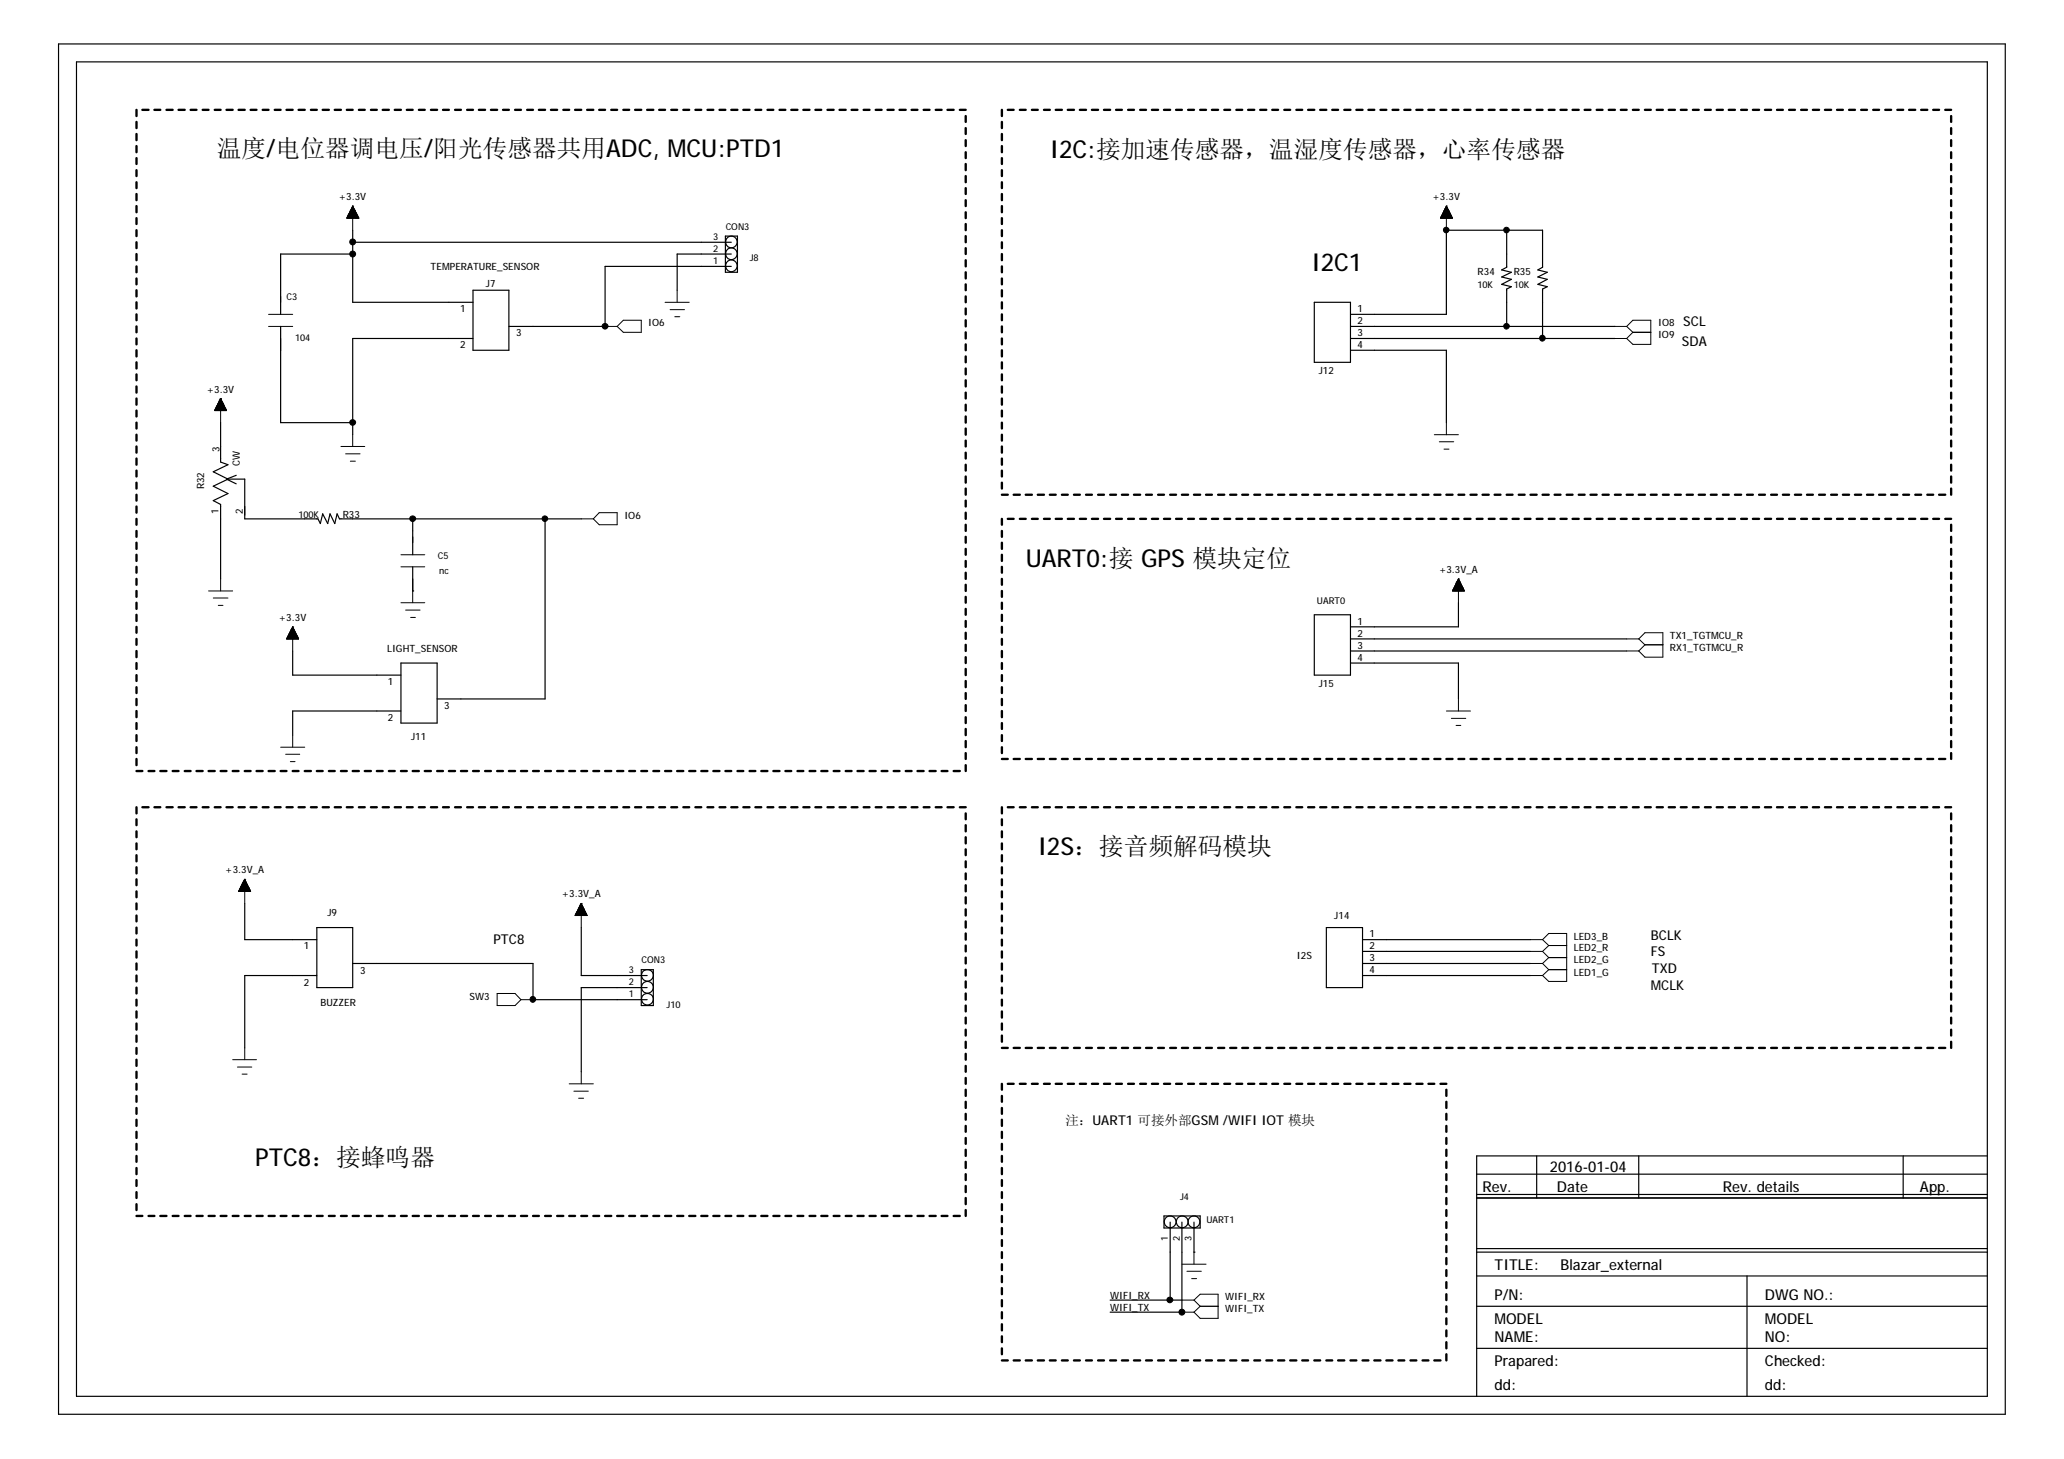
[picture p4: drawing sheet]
<svg xmlns="http://www.w3.org/2000/svg" width="297mm" height="210mm" viewBox="0 0 297 210" stroke-linecap="round" stroke-linejoin="round" font-family="sans-serif">
<g fill="none" stroke="#000" stroke-width=".17">
<path d="M8.4 6.3h280.2v197.2h-280.2zM11 8.9h275v192h-275zM50.8 33.1v10.4h17.3M50.8 36.5h-10.4v8.7M50.8 34.9h54.4M104.4 34h1.7v5.2h-1.7zM105.2 38.3h-18.1v8.7M105.2 36.5h-7.7v5.3M208.2 33.1h.1M208.2 33.1v12.1h-13.8M208.2 33.1h13.8v5.4l-.7 .3 1.4 .4-1.4 .6 1.4 .4-1.4 .7 1.4 .3-.7 .4v7.1M216.8 33.1v5.4l-.7 .3 1.4 .4-1.4 .6 1.4 .4-1.4 .7 1.4 .3-.7 .4v5.4"/>
<path d="M40.4 47v13.8h10.4M68.1 41.8h5.1v8.6h-5.1zM68.1 48.7h-17.3v13.8M73.2 47h13.9M87.1 47h.1M189.1 43.5h5.3v8.6h-5.3zM194.4 50.4h13.8v10.4M194.4 48.7h38M194.4 47h38M31.7 60.8v5.7l1.1 .4-2.1 1 2.1 1-2.1 1 2.1 1.1-2.1 1 1 .6v10.7M32.6 68.9h2.6v5.7h10.6l.3 .7 .3-1.4 .8 1.4 .3-1.4 .7 1.4 .3-1.4 .4 .7h34.8M32.6 68.9l1.4 .7"/>
<path d="M34 68.4l-1.4 .5M59.4 74.6v5.2M78.4 74.6v26h-15.5M42.1 93.7v3.4h15.6M57.7 95.4h5.2v8.6h-5.2zM59.4 85h.1M59.4 81.5v3.5M189.1 88.4h5.3v8.7h-5.3zM194.4 95.4h15.5v5.2M194.4 91.9h39.7M194.4 93.7h39.7M209.9 86.7v3.5h-15.5"/>
<path d="M57.7 102.3h-15.6v3.5M35.2 130v5.2h10.4M45.6 133.4h5.2v8.7h-5.2zM50.8 138.6h25.9v5.2M83.7 133.4v6.9h9.4M92.3 139.5h1.7v5.2h-1.7zM190.9 133.4h5.2v8.7h-5.2zM196.1 135.2h24.2M196.1 138.6h24.2M196.1 136.9h24.2M45.6 140.3h-10.4v10.5M76.7 143.8h.1"/>
<path d="M76.7 143.8h16.4M93.1 142.1h-9.4v12.1M196.1 140.3h24.2M167.5 174.9h5.2v1.8h-5.2zM168.4 175.8v11.2M170.1 175.8v13M171.8 175.8v4.3M212.5 179.6h73.5M212.5 171.8h73.5M212.5 172.4h73.5M212.5 168.9h73.5M221.1 166.3v6.1"/>
<path d="M235.8 166.3v6.1M273.9 166.3v6.1M286 166.3h-73.5v34.6M159.8 187h10.3M159.8 188.8h10.3M170.1 188.8h.1M171.8 180.1h.1M212.5 180.1h73.5M212.5 183.6h73.5M212.5 187.9h73.5M212.5 194h73.5M251.4 183.6v17.3"/>
<circle cx="105.2" cy="36.5" r=".84"/>
<circle cx="105.2" cy="38.2" r=".84"/>
<circle cx="105.2" cy="34.8" r=".84"/>
<circle cx="93.2" cy="142" r=".85"/>
<circle cx="93.2" cy="143.8" r=".84"/>
<circle cx="93.2" cy="140.3" r=".84"/>
<circle cx="168.4" cy="175.8" r=".85"/>
<circle cx="170.1" cy="175.8" r=".85"/>
<circle cx="171.8" cy="175.8" r=".85"/>
</g>
<g fill="none" stroke="#000" stroke-width=".34">
<path d="M19.6 15.8v.9M19.6 17.5v.9M19.6 19.3v.9M20.5 15.8h.9M22.2 15.8h.9M24 15.8h.8M25.7 15.8h.9M27.4 15.8h.9M29.2 15.8h.8M30.9 15.8h.8M32.6 15.8h.9M34.3 15.8h.9"/>
<path d="M36.1 15.8h.8M37.8 15.8h.9M39.5 15.8h.9M41.2 15.8h.9M43 15.8h.9M44.7 15.8h.9M46.4 15.8h.9M48.2 15.8h.9M49.9 15.8h.9M51.6 15.8h.9M53.4 15.8h.8M55.1 15.8h.9"/>
<path d="M56.8 15.8h.9M58.5 15.8h.9M60.3 15.8h.8M62 15.8h.9M63.8 15.8h.8M65.5 15.8h.8M67.2 15.8h.9M68.9 15.8h.9M70.7 15.8h.8M72.4 15.8h.8M74.1 15.8h.9M75.9 15.8h.8"/>
<path d="M77.6 15.8h.8M79.3 15.8h.9M81.1 15.8h.8M82.8 15.8h.9M84.5 15.8h.9M86.2 15.8h.9M88 15.8h.8M89.7 15.8h.9M91.4 15.8h.9M93.1 15.8h.9M94.9 15.8h.8M96.6 15.8h.9"/>
<path d="M98.3 15.8h.9M100.1 15.8h.8M101.8 15.8h.9M103.5 15.8h.9M105.2 15.8h.9M107 15.8h.9M108.7 15.8h.9M110.4 15.8h.9M112.2 15.8h.8M113.9 15.8h.9M115.6 15.8h.9M117.3 15.8h.9"/>
<path d="M119.1 15.8h.9M120.8 15.8h.9M122.6 15.8h.8M124.3 15.8h.8M126 15.8h.9M127.7 15.8h.9M129.5 15.8h.8M131.2 15.8h.8M132.9 15.8h.9M134.7 15.8h.8M136.4 15.8h.8M138.1 15.8h.9"/>
<path d="M139 16.7v.8M139 18.4v.9M144.2 15.8v.9M144.2 17.5v.9M144.2 19.3v.9M145 15.8h.9M146.8 15.8h.8M148.5 15.8h.9M150.2 15.8h.9M151.9 15.8h.9M153.7 15.8h.9M155.4 15.8h.9"/>
<path d="M157.1 15.8h.9M158.9 15.8h.9M160.6 15.8h.9M162.3 15.8h.9M164.1 15.8h.8M165.8 15.8h.9M167.5 15.8h.9M169.2 15.8h.9M171 15.8h.8M172.7 15.8h.9M174.4 15.8h.9M176.2 15.8h.8"/>
<path d="M177.9 15.8h.9M179.6 15.8h.9M181.4 15.8h.8M183.1 15.8h.8M184.8 15.8h.9M186.6 15.8h.8M188.3 15.8h.8M190 15.8h.9M191.7 15.8h.9M193.5 15.8h.9M195.2 15.8h.9M196.9 15.8h.9"/>
<path d="M198.7 15.8h.8M200.4 15.8h.9M202.1 15.8h.9M203.8 15.8h.9M205.6 15.8h.8M207.3 15.8h.9M209 15.8h.9M210.7 15.8h.9M212.5 15.8h.9M214.2 15.8h.9M215.9 15.8h.9M217.7 15.8h.9"/>
<path d="M219.4 15.8h.9M221.1 15.8h.9M222.9 15.8h.8M224.6 15.8h.9M226.3 15.8h.9M228 15.8h.9M229.8 15.8h.8M231.5 15.8h.9M233.3 15.8h.8M235 15.8h.8M236.7 15.8h.9M238.4 15.8h.9"/>
<path d="M240.2 15.8h.8M241.9 15.8h.8M243.6 15.8h.9M245.4 15.8h.8M247.1 15.8h.8M248.8 15.8h.9M250.6 15.8h.8M252.3 15.8h.9M254 15.8h.9M255.7 15.8h.9M257.5 15.8h.8M259.2 15.8h.9"/>
<path d="M260.9 15.8h.9M262.6 15.8h.9M264.4 15.8h.8M266.1 15.8h.9M267.8 15.8h.9M269.6 15.8h.8M271.3 15.8h.9M273 15.8h.9M274.7 15.8h.9M276.5 15.8h.9M278.2 15.8h.9M280 15.8h.8"/>
<path d="M280.8 16.7v.8M280.8 18.4v.9M19.6 21v.9M19.6 22.7v.9M19.6 24.5v.8M19.6 26.2v.9M19.6 27.9v.9M19.6 29.6v.9M19.6 31.4v.8M19.6 33.1v.9M19.6 34.9v.8M19.6 36.5v.9"/>
<path d="M19.6 38.3v.9M139 20.2v.8M139 21.9v.8M139 23.6v.9M139 25.3v.9M139 27.1v.8M139 28.8v.8M139 30.5v.9M139 32.2v.9M139 34v.9M139 35.7v.8M139 37.4v.9"/>
<path d="M139 39.2v.9M144.2 21v.9M144.2 22.7v.9M144.2 24.5v.8M144.2 26.2v.9M144.2 27.9v.9M144.2 29.6v.9M144.2 31.4v.8M144.2 33.1v.9M144.2 34.9v.8M144.2 36.5v.9M144.2 38.3v.9"/>
<path d="M280.8 20.2v.8M280.8 21.9v.8M280.8 23.6v.9M280.8 25.3v.9M280.8 27.1v.8M280.8 28.8v.8M280.8 30.5v.9M280.8 32.2v.9M280.8 34v.9M280.8 35.7v.8M280.8 37.4v.9M280.8 39.2v.9"/>
<path d="M19.6 40.1v.8M19.6 41.8v.8M19.6 43.5v.9M19.6 45.2v.9M19.6 47v.8M19.6 48.7v.8M19.6 50.4v.9M19.6 52.1v.9M19.6 53.9v.8M19.6 55.6v.9M19.6 57.3v.9M19.6 59.1v.8"/>
<path d="M139 40.9v.9M139 42.6v.9M139 44.4v.8M139 46.1v.9M139 47.8v.9M139 49.5v.9M139 51.3v.8M139 53v.9M139 54.7v.9M139 56.5v.8M139 58.2v.9M139 59.9v.9"/>
<path d="M144.2 40.1v.8M144.2 41.8v.8M144.2 43.5v.9M144.2 45.2v.9M144.2 47v.8M144.2 48.7v.8M144.2 50.4v.9M144.2 52.1v.9M144.2 53.9v.8M144.2 55.6v.9M144.2 57.3v.9M144.2 59.1v.8"/>
<path d="M280.8 40.9v.9M280.8 42.6v.9M280.8 44.4v.8M280.8 46.1v.9M280.8 47.8v.9M280.8 49.5v.9M280.8 51.3v.8M280.8 53v.9M280.8 54.7v.9M280.8 56.5v.8M280.8 58.2v.9M280.8 59.9v.9"/>
<path d="M19.6 60.8v.9M19.6 62.5v.9M19.6 64.2v.9M19.6 66v.9M19.6 67.7v.9M19.6 69.4v.9M19.6 71.2v.8M19.6 72.9v.9M19.6 74.6v.9M19.6 76.4v.8M19.6 78.1v.9M19.6 79.8v.9"/>
<path d="M139 61.7v.8M139 63.4v.8M139 65.1v.9M139 66.9v.8M139 68.6v.8M139 70.3v.9M139 72v.9M139 73.8v.8M139 75.5v.9M139 77.2v.9M139 79v.8M144.2 60.8v.9"/>
<path d="M144.2 62.5v.9M144.2 64.2v.9M144.2 66v.9M144.2 67.7v.9M144.2 69.4v.9M144.2 74.6v.9M144.2 76.4v.8M144.2 78.1v.9M144.2 79.8v.9M144.2 71.2h.8M145 74.6h.9M145.9 71.2h.9"/>
<path d="M146.8 74.6h.8M147.6 71.2h.9M148.5 74.6h.9M149.4 71.2h.8M150.2 74.6h.9M151.1 71.2h.8M151.9 74.6h.9M152.8 71.2h.9M153.7 74.6h.9M154.6 71.2h.8M155.4 74.6h.9M156.3 71.2h.8"/>
<path d="M157.1 74.6h.9M158 71.2h.9M158.9 74.6h.9M159.8 71.2h.8M160.6 74.6h.9M161.5 71.2h.8M162.3 74.6h.9M163.2 71.2h.9M164.1 74.6h.8M164.9 71.2h.9M165.8 74.6h.9M166.7 71.2h.8"/>
<path d="M167.5 74.6h.9M168.4 71.2h.8M169.2 74.6h.9M170.1 71.2h.9M171 74.6h.8M171.8 71.2h.9M172.7 74.6h.9M173.6 71.2h.8M174.4 74.6h.9M175.3 71.2h.9M176.2 74.6h.8M177 71.2h.9"/>
<path d="M177.9 74.6h.9M178.8 71.2h.8M179.6 74.6h.9M180.5 71.2h.9M181.4 74.6h.8M182.2 71.2h.9M183.1 74.6h.8M183.9 71.2h.9M184.8 74.6h.9M185.7 71.2h.9M186.6 74.6h.8M187.4 71.2h.9"/>
<path d="M188.3 74.6h.8M189.1 71.2h.9M190 74.6h.9M190.9 71.2h.8M191.7 74.6h.9M192.6 71.2h.9M193.5 74.6h.9M194.4 71.2h.8M195.2 74.6h.9M196.1 71.2h.8M196.9 74.6h.9M197.8 71.2h.9"/>
<path d="M198.7 74.6h.8M199.5 71.2h.9M200.4 74.6h.9M201.3 71.2h.8M202.1 74.6h.9M203 71.2h.8M203.8 74.6h.9M204.7 71.2h.9M205.6 74.6h.8M206.4 71.2h.9M207.3 74.6h.9M208.2 71.2h.8"/>
<path d="M209 74.6h.9M209.9 71.2h.8M210.7 74.6h.9M211.6 71.2h.9M212.5 74.6h.9M213.4 71.2h.8M214.2 74.6h.9M215.1 71.2h.8M215.9 74.6h.9M216.8 71.2h.9M217.7 74.6h.9M218.6 71.2h.8"/>
<path d="M219.4 74.6h.9M220.3 71.2h.8M221.1 74.6h.9M222 71.2h.9M222.9 74.6h.8M223.7 71.2h.9M224.6 74.6h.9M225.5 71.2h.8M226.3 74.6h.9M227.2 71.2h.8M228 74.6h.9M228.9 71.2h.9"/>
<path d="M229.8 74.6h.8M230.6 71.2h.9M231.5 74.6h.9M232.4 71.2h.9M233.3 74.6h.8M234.1 71.2h.9M235 74.6h.8M235.8 71.2h.9M236.7 74.6h.9M237.6 71.2h.8M238.4 74.6h.9M239.3 71.2h.9"/>
<path d="M240.2 74.6h.8M241 71.2h.9M241.9 74.6h.8M242.7 71.2h.9M243.6 74.6h.9M244.5 71.2h.9M245.4 74.6h.8M246.2 71.2h.9M247.1 74.6h.8M247.9 71.2h.9M248.8 74.6h.9M249.7 71.2h.9"/>
<path d="M250.6 74.6h.8M251.4 71.2h.9M252.3 74.6h.9M253.2 71.2h.8M254 74.6h.9M254.9 71.2h.8M255.7 74.6h.9M256.6 71.2h.9M257.5 74.6h.8M258.3 71.2h.9M259.2 74.6h.9M260.1 71.2h.8"/>
<path d="M260.9 74.6h.9M261.8 71.2h.8M262.6 74.6h.9M263.5 71.2h.9M264.4 74.6h.8M265.2 71.2h.9M266.1 74.6h.9M267 71.2h.8M267.8 74.6h.9M268.7 71.2h.9M269.6 74.6h.8M270.4 71.2h.9"/>
<path d="M271.3 74.6h.9M272.2 71.2h.8M273 74.6h.9M273.9 71.2h.8M274.7 74.6h.9M275.6 71.2h.9M276.5 74.6h.9M277.4 71.2h.8M278.2 74.6h.9M279.1 71.2h.9M280 74.6h.8M280.8 61.7v.8"/>
<path d="M280.8 63.4v.8M280.8 65.1v.9M280.8 66.9v.8M280.8 68.6v.8M280.8 70.3v.9M280.8 75.5v.9M280.8 77.2v.9M280.8 79v.8M19.6 81.5v.9M19.6 83.3v.8M19.6 85v.9M19.6 86.7v.9"/>
<path d="M19.6 88.4v.9M19.6 90.2v.8M19.6 91.9v.9M19.6 93.7v.8M19.6 95.4v.8M19.6 97.1v.9M19.6 98.9v.8M139 80.7v.8M139 82.4v.9M139 84.1v.9M139 85.9v.8M139 87.6v.8"/>
<path d="M139 89.3v.9M139 91v.9M139 92.8v.9M139 94.5v.9M139 96.2v.9M139 98v.9M139 99.7v.9M144.2 81.5v.9M144.2 83.3v.8M144.2 85v.9M144.2 86.7v.9M144.2 88.4v.9"/>
<path d="M144.2 90.2v.8M144.2 91.9v.9M144.2 93.7v.8M144.2 95.4v.8M144.2 97.1v.9M144.2 98.9v.8M280.8 80.7v.8M280.8 82.4v.9M280.8 84.1v.9M280.8 85.9v.8M280.8 87.6v.8M280.8 89.3v.9"/>
<path d="M280.8 91v.9M280.8 92.8v.9M280.8 94.5v.9M280.8 96.2v.9M280.8 98v.9M280.8 99.7v.9M19.6 100.6v.8M19.6 102.3v.9M19.6 104v.9M19.6 105.8v.8M19.6 107.5v.8M19.6 109.2v.9"/>
<path d="M19.6 116.1v.9M19.6 117.9v.8M19.6 119.6v.9M19.6 110.9h.9M20.5 116.1h.9M21.4 110.9h.8M22.2 116.1h.9M23.1 110.9h.9M24 116.1h.8M24.8 110.9h.9M25.7 116.1h.9M26.6 110.9h.8"/>
<path d="M27.4 116.1h.9M28.3 110.9h.9M29.2 116.1h.8M30 110.9h.9M30.9 116.1h.8M31.7 110.9h.9M32.6 116.1h.9M33.5 110.9h.8M34.3 116.1h.9M35.2 110.9h.9M36.1 116.1h.8M36.9 110.9h.9"/>
<path d="M37.8 116.1h.9M38.7 110.9h.8M39.5 116.1h.9M40.4 110.9h.8M41.2 116.1h.9M42.1 110.9h.9M43 116.1h.9M43.9 110.9h.8M44.7 116.1h.9M45.6 110.9h.8M46.4 116.1h.9M47.3 110.9h.9"/>
<path d="M48.2 116.1h.9M49.1 110.9h.8M49.9 116.1h.9M50.8 110.9h.8M51.6 116.1h.9M52.5 110.9h.9M53.4 116.1h.8M54.2 110.9h.9M55.1 116.1h.9M56 110.9h.8M56.8 116.1h.9M57.7 110.9h.8"/>
<path d="M58.5 116.1h.9M59.4 110.9h.9M60.3 116.1h.8M61.1 110.9h.9M62 116.1h.9M62.9 110.9h.9M63.8 116.1h.8M64.6 110.9h.9M65.5 116.1h.8M66.3 110.9h.9M67.2 116.1h.9M68.1 110.9h.8"/>
<path d="M68.9 116.1h.9M69.8 110.9h.9M70.7 116.1h.8M71.5 110.9h.9M72.4 116.1h.8M73.2 110.9h.9M74.1 116.1h.9M75 110.9h.9M75.9 116.1h.8M76.7 110.9h.9M77.6 116.1h.8M78.4 110.9h.9"/>
<path d="M79.3 116.1h.9M80.2 110.9h.9M81.1 116.1h.8M81.9 110.9h.9M82.8 116.1h.9M83.7 110.9h.8M84.5 116.1h.9M85.4 110.9h.8M86.2 116.1h.9M87.1 110.9h.9M88 116.1h.8M88.8 110.9h.9"/>
<path d="M89.7 116.1h.9M90.6 110.9h.8M91.4 116.1h.9M92.3 110.9h.8M93.1 116.1h.9M94 110.9h.9M94.9 116.1h.8M95.7 110.9h.9M96.6 116.1h.9M97.5 110.9h.8M98.3 116.1h.9M99.2 110.9h.9"/>
<path d="M100.1 116.1h.8M100.9 110.9h.9M101.8 116.1h.9M102.7 110.9h.8M103.5 116.1h.9M104.4 110.9h.8M105.2 116.1h.9M106.1 110.9h.9M107 116.1h.9M107.9 110.9h.8M108.7 116.1h.9M109.6 110.9h.8"/>
<path d="M110.4 116.1h.9M111.3 110.9h.9M112.2 116.1h.8M113 110.9h.9M113.9 116.1h.9M114.8 110.9h.8M115.6 116.1h.9M116.5 110.9h.8M117.3 116.1h.9M118.2 110.9h.9M119.1 116.1h.9M120 110.9h.8"/>
<path d="M120.8 116.1h.9M121.7 110.9h.9M122.6 116.1h.8M123.4 110.9h.9M124.3 116.1h.8M125.1 110.9h.9M126 116.1h.9M126.9 110.9h.8M127.7 116.1h.9M128.6 110.9h.9M129.5 116.1h.8M130.3 110.9h.9"/>
<path d="M131.2 116.1h.8M132 110.9h.9M132.9 116.1h.9M133.8 110.9h.9M134.7 116.1h.8M135.5 110.9h.9M136.4 116.1h.8M137.2 110.9h.9M138.1 116.1h.9M139 101.4v.9M139 103.2v.8M139 104.9v.9"/>
<path d="M139 106.6v.9M139 108.3v.9M139 110.1v.8M139 117v.9M139 118.7v.9M144.2 100.6v.8M144.2 102.3v.9M144.2 104v.9M144.2 105.8v.8M144.2 107.5v.8M144.2 116.1v.9M144.2 117.9v.8"/>
<path d="M144.2 119.6v.9M144.2 109.2h.8M145 116.1h.9M145.9 109.2h.9M146.8 116.1h.8M147.6 109.2h.9M148.5 116.1h.9M149.4 109.2h.8M150.2 116.1h.9M151.1 109.2h.8M151.9 116.1h.9M152.8 109.2h.9"/>
<path d="M153.7 116.1h.9M154.6 109.2h.8M155.4 116.1h.9M156.3 109.2h.8M157.1 116.1h.9M158 109.2h.9M158.9 116.1h.9M159.8 109.2h.8M160.6 116.1h.9M161.5 109.2h.8M162.3 116.1h.9M163.2 109.2h.9"/>
<path d="M164.1 116.1h.8M164.9 109.2h.9M165.8 116.1h.9M166.7 109.2h.8M167.5 116.1h.9M168.4 109.2h.8M169.2 116.1h.9M170.1 109.2h.9M171 116.1h.8M171.8 109.2h.9M172.7 116.1h.9M173.6 109.2h.8"/>
<path d="M174.4 116.1h.9M175.3 109.2h.9M176.2 116.1h.8M177 109.2h.9M177.9 116.1h.9M178.8 109.2h.8M179.6 116.1h.9M180.5 109.2h.9M181.4 116.1h.8M182.2 109.2h.9M183.1 116.1h.8M183.9 109.2h.9"/>
<path d="M184.8 116.1h.9M185.7 109.2h.9M186.6 116.1h.8M187.4 109.2h.9M188.3 116.1h.8M189.1 109.2h.9M190 116.1h.9M190.9 109.2h.8M191.7 116.1h.9M192.6 109.2h.9M193.5 116.1h.9M194.4 109.2h.8"/>
<path d="M195.2 116.1h.9M196.1 109.2h.8M196.9 116.1h.9M197.8 109.2h.9M198.7 116.1h.8M199.5 109.2h.9M200.4 116.1h.9M201.3 109.2h.8M202.1 116.1h.9M203 109.2h.8M203.8 116.1h.9M204.7 109.2h.9"/>
<path d="M205.6 116.1h.8M206.4 109.2h.9M207.3 116.1h.9M208.2 109.2h.8M209 116.1h.9M209.9 109.2h.8M210.7 116.1h.9M211.6 109.2h.9M212.5 116.1h.9M213.4 109.2h.8M214.2 116.1h.9M215.1 109.2h.8"/>
<path d="M215.9 116.1h.9M216.8 109.2h.9M217.7 116.1h.9M218.6 109.2h.8M219.4 116.1h.9M220.3 109.2h.8M221.1 116.1h.9M222 109.2h.9M222.9 116.1h.8M223.7 109.2h.9M224.6 116.1h.9M225.5 109.2h.8"/>
<path d="M226.3 116.1h.9M227.2 109.2h.8M228 116.1h.9M228.9 109.2h.9M229.8 116.1h.8M230.6 109.2h.9M231.5 116.1h.9M232.4 109.2h.9M233.3 116.1h.8M234.1 109.2h.9M235 116.1h.8M235.8 109.2h.9"/>
<path d="M236.7 116.1h.9M237.6 109.2h.8M238.4 116.1h.9M239.3 109.2h.9M240.2 116.1h.8M241 109.2h.9M241.9 116.1h.8M242.7 109.2h.9M243.6 116.1h.9M244.5 109.2h.9M245.4 116.1h.8M246.2 109.2h.9"/>
<path d="M247.1 116.1h.8M247.9 109.2h.9M248.8 116.1h.9M249.7 109.2h.9M250.6 116.1h.8M251.4 109.2h.9M252.3 116.1h.9M253.2 109.2h.8M254 116.1h.9M254.9 109.2h.8M255.7 116.1h.9M256.6 109.2h.9"/>
<path d="M257.5 116.1h.8M258.3 109.2h.9M259.2 116.1h.9M260.1 109.2h.8M260.9 116.1h.9M261.8 109.2h.8M262.6 116.1h.9M263.5 109.2h.9M264.4 116.1h.8M265.2 109.2h.9M266.1 116.1h.9M267 109.2h.8"/>
<path d="M267.8 116.1h.9M268.7 109.2h.9M269.6 116.1h.8M270.4 109.2h.9M271.3 116.1h.9M272.2 109.2h.8M273 116.1h.9M273.9 109.2h.8M274.7 116.1h.9M275.6 109.2h.9M276.5 116.1h.9M277.4 109.2h.8"/>
<path d="M278.2 116.1h.9M279.1 109.2h.9M280 116.1h.8M280.8 101.4v.9M280.8 103.2v.8M280.8 104.9v.9M280.8 106.6v.9M280.8 108.3v.9M280.8 117v.9M280.8 118.7v.9M19.6 121.3v.9M19.6 123v.9"/>
<path d="M19.6 124.8v.9M19.6 126.5v.9M19.6 128.2v.9M19.6 130v.8M19.6 131.7v.9M19.6 133.4v.9M19.6 135.2v.8M19.6 136.9v.9M19.6 138.6v.9M139 120.5v.8M139 122.2v.8M139 123.9v.9"/>
<path d="M139 125.7v.8M139 127.4v.8M139 129.1v.9M139 130.8v.9M139 132.6v.8M139 134.3v.9M139 136v.9M139 137.8v.8M139 139.5v.8M144.2 121.3v.9M144.2 123v.9M144.2 124.8v.9"/>
<path d="M144.2 126.5v.9M144.2 128.2v.9M144.2 130v.8M144.2 131.7v.9M144.2 133.4v.9M144.2 135.2v.8M144.2 136.9v.9M144.2 138.6v.9M280.8 120.5v.8M280.8 122.2v.8M280.8 123.9v.9M280.8 125.7v.8"/>
<path d="M280.8 127.4v.8M280.8 129.1v.9M280.8 130.8v.9M280.8 132.6v.8M280.8 134.3v.9M280.8 136v.9M280.8 137.8v.8M280.8 139.5v.8M19.6 140.3v.9M19.6 142.1v.8M19.6 143.8v.9M19.6 145.5v.9"/>
<path d="M19.6 147.2v.9M19.6 149v.9M19.6 150.8v.8M19.6 152.5v.8M19.6 154.2v.9M19.6 155.9v.9M19.6 157.7v.8M19.6 159.4v.8M139 141.2v.9M139 142.9v.9M139 144.7v.8M139 146.4v.8"/>
<path d="M139 148.1v.9M139 149.9v.9M139 151.6v.9M139 153.3v.9M139 155.1v.8M139 156.8v.9M139 158.5v.9M144.2 140.3v.9M144.2 142.1v.8M144.2 143.8v.9M144.2 145.5v.9M144.2 147.2v.9"/>
<path d="M144.2 149v.9M144.2 155.9v.9M144.2 157.7v.8M144.2 159.4v.8M144.2 150.8h.8M145 155.9h.9M145.9 150.8h.9M146.8 155.9h.8M147.6 150.8h.9M148.5 155.9h.9M149.4 150.8h.8M150.2 155.9h.9"/>
<path d="M151.1 150.8h.8M151.9 155.9h.9M152.8 150.8h.9M153.7 155.9h.9M154.6 150.8h.8M155.4 155.9h.9M156.3 150.8h.8M157.1 155.9h.9M158 150.8h.9M158.9 155.9h.9M159.8 150.8h.8M160.6 155.9h.9"/>
<path d="M161.5 150.8h.8M162.3 155.9h.9M163.2 150.8h.9M164.1 155.9h.8M164.9 150.8h.9M165.8 155.9h.9M166.7 150.8h.8M167.5 155.9h.9M168.4 150.8h.8M169.2 155.9h.9M170.1 150.8h.9M171 155.9h.8"/>
<path d="M171.8 150.8h.9M172.7 155.9h.9M173.6 150.8h.8M174.4 155.9h.9M175.3 150.8h.9M176.2 155.9h.8M177 150.8h.9M177.9 155.9h.9M178.8 150.8h.8M179.6 155.9h.9M180.5 150.8h.9M181.4 155.9h.8"/>
<path d="M182.2 150.8h.9M183.1 155.9h.8M183.9 150.8h.9M184.8 155.9h.9M185.7 150.8h.9M186.6 155.9h.8M187.4 150.8h.9M188.3 155.9h.8M189.1 150.8h.9M190 155.9h.9M190.9 150.8h.8M191.7 155.9h.9"/>
<path d="M192.6 150.8h.9M193.5 155.9h.9M194.4 150.8h.8M195.2 155.9h.9M196.1 150.8h.8M196.9 155.9h.9M197.8 150.8h.9M198.7 155.9h.8M199.5 150.8h.9M200.4 155.9h.9M201.3 150.8h.8M202.1 155.9h.9"/>
<path d="M203 150.8h.8M203.8 155.9h.9M204.7 150.8h.9M205.6 155.9h.8M206.4 150.8h.9M207.3 155.9h.9M208.2 150.8h.8M208.2 156.8v.9M208.2 158.5v.9M209.9 150.8h.8M211.6 150.8h.9M213.4 150.8h.8"/>
<path d="M215.1 150.8h.8M216.8 150.8h.9M218.6 150.8h.8M220.3 150.8h.8M222 150.8h.9M223.7 150.8h.9M225.5 150.8h.8M227.2 150.8h.8M228.9 150.8h.9M230.6 150.8h.9M232.4 150.8h.9M234.1 150.8h.9"/>
<path d="M235.8 150.8h.9M237.6 150.8h.8M239.3 150.8h.9M241 150.8h.9M242.7 150.8h.9M244.5 150.8h.9M246.2 150.8h.9M247.9 150.8h.9M249.7 150.8h.9M251.4 150.8h.9M253.2 150.8h.8M254.9 150.8h.8"/>
<path d="M256.6 150.8h.9M258.3 150.8h.9M260.1 150.8h.8M261.8 150.8h.8M263.5 150.8h.9M265.2 150.8h.9M267 150.8h.8M268.7 150.8h.9M270.4 150.8h.9M272.2 150.8h.8M273.9 150.8h.8M275.6 150.8h.9"/>
<path d="M277.4 150.8h.8M279.1 150.8h.9M280.8 141.2v.9M280.8 142.9v.9M280.8 144.7v.8M280.8 146.4v.8M280.8 148.1v.9M280.8 149.9v.9M19.6 161.1v.9M19.6 162.8v.9M19.6 164.6v.8M19.6 166.3v.8"/>
<path d="M19.6 168v.9M19.6 169.8v.8M19.6 171.5v.9M19.6 173.2v.9M19.6 174.9h.9M21.4 174.9h.8M23.1 174.9h.9M24.8 174.9h.9M26.6 174.9h.8M28.3 174.9h.9M30 174.9h.9M31.7 174.9h.9"/>
<path d="M33.5 174.9h.8M35.2 174.9h.9M36.9 174.9h.9M38.7 174.9h.8M40.4 174.9h.8M42.1 174.9h.9M43.9 174.9h.8M45.6 174.9h.8M47.3 174.9h.9M49.1 174.9h.8M50.8 174.9h.8M52.5 174.9h.9"/>
<path d="M54.2 174.9h.9M56 174.9h.8M57.7 174.9h.8M59.4 174.9h.9M61.1 174.9h.9M62.9 174.9h.9M64.6 174.9h.9M66.3 174.9h.9M68.1 174.9h.8M69.8 174.9h.9M71.5 174.9h.9M73.2 174.9h.9"/>
<path d="M75 174.9h.9M76.7 174.9h.9M78.4 174.9h.9M80.2 174.9h.9M81.9 174.9h.9M83.7 174.9h.8M85.4 174.9h.8M87.1 174.9h.9M88.8 174.9h.9M90.6 174.9h.8M92.3 174.9h.8M94 174.9h.9"/>
<path d="M95.7 174.9h.9M97.5 174.9h.8M99.2 174.9h.9M100.9 174.9h.9M102.7 174.9h.8M104.4 174.9h.8M106.1 174.9h.9M107.9 174.9h.8M109.6 174.9h.8M111.3 174.9h.9M113 174.9h.9M114.8 174.9h.8"/>
<path d="M116.5 174.9h.8M118.2 174.9h.9M120 174.9h.8M121.7 174.9h.9M123.4 174.9h.9M125.1 174.9h.9M126.9 174.9h.8M128.6 174.9h.9M130.3 174.9h.9M132 174.9h.9M133.8 174.9h.9M135.5 174.9h.9"/>
<path d="M137.2 174.9h.9M139 160.2v.9M139 162v.8M139 163.7v.9M139 165.4v.9M139 167.1v.9M139 168.9v.9M139 170.6v.9M139 172.4v.8M139 174.1v.8M144.2 161.1v.9M144.2 162.8v.9"/>
<path d="M144.2 164.6v.8M144.2 166.3v.8M144.2 168v.9M144.2 169.8v.8M144.2 171.5v.9M144.2 173.2v.9M144.2 174.9v.9M144.2 176.7v.9M144.2 178.4v.9M208.2 160.2v.9M208.2 162v.8M208.2 163.7v.9"/>
<path d="M208.2 165.4v.9M208.2 167.1v.9M208.2 168.9v.9M208.2 170.6v.9M208.2 172.4v.8M208.2 174.1v.8M208.2 175.8v.9M208.2 177.6v.8M208.2 179.3v.8M144.2 180.1v.9M144.2 181.9v.8M144.2 183.6v.9"/>
<path d="M144.2 185.3v.9M144.2 187v.9M144.2 188.8v.9M144.2 190.5v.9M144.2 192.2v.9M144.2 194v.8M144.2 195.7h.8M145.9 195.7h.9M147.6 195.7h.9M149.4 195.7h.8M151.1 195.7h.8M152.8 195.7h.9"/>
<path d="M154.6 195.7h.8M156.3 195.7h.8M158 195.7h.9M159.8 195.7h.8M161.5 195.7h.8M163.2 195.7h.9M164.9 195.7h.9M166.7 195.7h.8M168.4 195.7h.8M170.1 195.7h.9M171.8 195.7h.9M173.6 195.7h.8"/>
<path d="M175.3 195.7h.9M177 195.7h.9M178.8 195.7h.8M180.5 195.7h.9M182.2 195.7h.9M183.9 195.7h.9M185.7 195.7h.9M187.4 195.7h.9M189.1 195.7h.9M190.9 195.7h.8M192.6 195.7h.9M194.4 195.7h.8"/>
<path d="M196.1 195.7h.8M197.8 195.7h.9M199.5 195.7h.9M201.3 195.7h.8M203 195.7h.8M204.7 195.7h.9M206.4 195.7h.9M208.2 181v.9M208.2 182.7v.9M208.2 184.5v.8M208.2 186.2v.8M208.2 187.9v.9"/>
<path d="M208.2 189.7v.8M208.2 191.4v.8M208.2 193.1v.9M208.2 194.8v.9"/>
</g>
<g fill="none" stroke="#000" stroke-width=".14">
<path d="M50 31.4v-.1h1.6v.1M50 31.3h1.6M50 31.4v-.2h1.5v.2M50 31.1h1.5M50.1 31h1.4v.4M50.1 31v.4M50.1 31h1.3M50.1 30.9h1.3v.5M50.1 30.9v.5M50.2 30.8h1.2M50.2 30.8h1.2v.6M50.2 30.7v.7"/>
<path d="M50.2 30.7h1.1M50.3 30.6h1v.8M50.3 30.6v.8M50.3 30.6h.9M50.4 30.5h.8v.9M50.4 30.3h.7v1.1M50.4 30.3v1.1M50.5 30.3h.6M50.5 30.2h.6v1.2M50.6 30.1h.4v1.3M50.6 29.9h.3v1.5M50.6 29.9v1.5"/>
<path d="M50.7 29.9h.2M50.7 29.8h.1v1.6M50.7 29.7v1.7M50.8 29.6h.1M50.8 29.6v3.5M50.8 29.6l.8 1.8h-1.7zM50.8 29.7h.1M51 30h-.4v1.4M51 30.2h-.5v1.2M51.1 30.4h-.7v1M207.3 31.4v-.1h1.7v.1M207.4 31.3h1.6"/>
<path d="M207.4 31.4v-.2h1.5v.2M207.4 31.1h1.5M207.5 31h1.4v.4M207.5 31v.4M207.5 31h1.3M207.6 30.9h1.2v.5M207.6 30.8h1.1M207.6 30.9v.5M207.6 30.8h1.1v.6M207.6 30.7v.7M207.6 30.7h1.1M207.7 30.6h1v.8"/>
<path d="M207.7 30.6v.8M207.7 30.6h.9M207.8 30.5h.8v.9M207.8 30.3h.7v1.1M207.8 30.3v1.1M207.9 30.3h.6M207.9 30.2h.5v1.2M207.9 30.2v1.2M207.9 30.2h.5M207.9 30.1h.5v1.3M207.9 30v1.4M208 30h.3"/>
<path d="M208 29.9h.3v1.5M208 29.9v1.5M208.1 29.9h.2M208.1 29.8h.1v1.6M208.1 29.7v1.7M208.2 29.6h.1M208.2 29.6l.8 1.8h-1.7zM208.2 29.7h.1M208.2 29.6v3.5M208.5 30.4h-.7v1M30.9 59.1h1.7M30.9 59.1v-.1h1.7v.1"/>
<path d="M30.9 58.9h1.7M31 58.9h1.5v.2M31 58.8v.3M31 58.8h1.5M31.1 58.7h1.3v.4M31.1 58.6h1.3M31.1 58.7v.4M31.1 58.6h1.2v.5M31.1 58.5v.6M31.2 58.5h1.1M31.2 58.4h1.1v.7M31.2 58.3h1.1"/>
<path d="M31.2 58.4v.7M31.3 58.3h.9v.8M31.3 58.2h.9M31.3 58.3v.8M31.3 58.1h.9v1M31.3 58.1v1M31.4 58.1h.7M31.4 58h.7v1.1M31.4 58v1.1M31.5 58h.5M31.5 57.9h.5v1.2M31.5 57.8v1.3"/>
<path d="M31.5 57.8h.5M31.5 57.8h.5v1.3M31.5 57.7v1.4M31.6 57.7h.3M31.6 57.6h.3v1.5M31.6 57.5v1.6M31.7 57.5h.1M31.7 57.5h.1v1.6M31.7 57.4v1.7M31.7 57.4h.1M31.7 57.3h.1M31.7 57.3v3.5"/>
<path d="M31.7 57.3l-.8 1.8M31.7 57.3l.9 1.8M38.7 45.2h3.4M38.7 47h3.4M87.1 47h1.7M88.8 47l.9-.9h2.6v1.7h-2.6zM95.7 43.5h3.5M96.4 44.5h2.1M97.1 45.6h.7M97.5 41.8v1.7M232.4 47h1.7M232.4 48.7h1.7"/>
<path d="M234.1 47l.9-.9h2.6v3.4h-2.6l-.9-.8M234.1 47l.9 .8M235 47.8h2.6M235 47.8l-.9 .9M49.1 64.2h3.4M49.7 65.3h2.1M50.4 66.4h.7M50.8 62.5v1.7M57.7 79.8h3.4M83.7 74.6h1.7M86.2 73.8h2.6v1.7h-2.6l-.8-.9zM206.4 62.5h3.5"/>
<path d="M207.1 63.6h2.1M207.8 64.6h.7M208.2 60.8v1.7M30 85h3.5M30.7 86h2.1M31.4 87.1h.7M31.7 83.3v1.7M41.3 91.9h1.7M41.4 91.7h1.5v.2M41.4 91.7v.2M41.4 91.7h1.4M41.4 91.6h1.4v.3"/>
<path d="M41.4 91.5v.4M41.5 91.5h1.3M41.5 91.9v-.5h1.3v.5M41.5 91.4h1.2M41.6 91.9v-.6h1.1v.6M41.6 91.2h1M41.6 91.2h1v.7M41.6 91.1v.8M41.7 91.1h.9M41.7 91h.8v.9M41.7 90.9v1M41.7 90.9h.8"/>
<path d="M41.8 90.9h.7v1M41.8 90.8v1.1M41.8 90.8h.7M41.9 90.7h.5v1.2M41.9 90.6h.4v1.3M41.9 90.5v1.4M42 90.5h.3M42 90.5h.2v1.4M42.1 90.4h.1v1.5M42.1 90.2h.1M42.1 90.2v3.5M42.1 90.2l-.9 1.7h1.8"/>
<path d="M42.1 90.2l.9 1.7M42.2 90.3h-.1v1.6M42.2 90.4h-.2v1.5M42.4 90.6h-.5v1.3M42.9 91.8h-1.6v.1M57.7 81.5h3.4M57.7 86.7h3.4M58.4 87.8h2.1M59.1 88.8h.7M59.4 85v1.7M209.1 84.9h1.6v.1M209.1 84.8h1.6v.2"/>
<path d="M209.1 84.8v.2M209.2 84.7h1.4M209.2 85v-.4h1.4v.4M209.2 84.6h1.4M209.3 85v-.5h1.2v.5M209.3 84.4h1.2M209.3 84.4h1.1v.6M209.3 84.3v.7M209.4 84.3h1M209.4 84.3h1v.7M209.4 84.2v.8M209.5 84.2h.9"/>
<path d="M209.5 84.1h.8v.9M209.5 84v1M209.5 84h.8M209.5 84h.7v1M209.5 83.9v1.1M209.6 83.9h.6M209.6 83.8h.6v1.2M209.6 83.7v1.3M209.7 83.7h.4M209.7 83.7h.4v1.3M209.7 83.6v1.4M209.7 83.6h.4"/>
<path d="M209.8 83.5h.3v1.5M209.8 83.5v1.5M209.8 83.5h.2M209.8 83.4h.2v1.6M209.9 83.3h.1M209.9 83.3l-.9 1.7h1.7M209.9 83.3v3.4M209.9 83.3l.8 1.7M209.9 83.4h-.1v1.6M210.7 84.9h-1.6v.1M234.1 91.9h1.7M234.1 93.7h1.7"/>
<path d="M235.8 91.9l.9-.9h2.6v3.5h-2.6l-.9-.8M235.8 91.9l.9 .9M236.7 92.8h2.6M236.7 92.8l-.9 .9M40.4 107.5h3.5M41.1 108.5h2M41.8 109.6h.7M42.1 105.8v1.7M208.2 102.3h3.4M208.9 103.3h2M209.5 104.4h.7M209.9 100.6v1.7"/>
<path d="M34.4 128.2h1.6M34.4 128.1v.1M34.4 128.1h1.6M34.5 128h1.5v.2M34.5 127.9h1.4M34.5 128v.2M34.5 127.9h1.4v.3M34.5 127.9v.3M34.5 127.8h1.4M34.6 128.2v-.5h1.3v.5M34.6 127.7h1.2M34.6 127.6h1.2v.6"/>
<path d="M34.6 127.6v.6M34.7 127.6h1M34.7 127.5h1v.7M34.7 127.4v.8M34.8 127.4h.8M34.8 127.4h.8v.8M34.8 127.3v.9M34.8 127.3h.8M34.8 127.2h.8v1M34.8 127.1v1.1M34.9 127.1h.6M34.9 127.1h.6v1.1"/>
<path d="M34.9 127v1.2M35 127h.5M35 126.9h.4v1.3M35.1 126.8h.2v1.4M35.1 126.7h.2v1.5M35.1 126.6v1.6M35.2 126.6h.1M35.2 126.5h.1M35.2 126.5v3.5M35.2 126.5l.9 1.7h-1.8zM35.3 126.7h-.2v1.5M35.4 126.8h-.4v1.4"/>
<path d="M82.8 131.6h1.7v.1M82.8 131.6v.1M82.8 131.5h1.6M82.9 131.5h1.5v.2M82.9 131.4h1.5M82.9 131.5v.2M82.9 131.4h1.4v.3M82.9 131.3v.4M83 131.3h1.3M83 131.2h1.2v.5M83.1 131.1h1.1v.6M83.1 131h1.1"/>
<path d="M83.1 131v.7M83.1 131h1v.7M83.1 130.9v.8M83.2 130.9h.9M83.2 130.8h.8v.9M83.2 130.7v1M83.3 130.7h.7M83.3 130.7h.7v1M83.3 130.6v1.1M83.3 130.6h.6M83.4 130.5h.5v1.2M83.4 130.5v1.2"/>
<path d="M83.4 130.5h.5M83.4 130.4h.5v1.3M83.4 130.3v1.4M83.5 130.3h.3M83.5 130.2h.3v1.5M83.5 130.2v1.5M83.5 130.2h.2M83.6 130.1h.1v1.6M83.6 130v1.7M83.6 130h.1M83.7 130h.1M83.7 130v3.4"/>
<path d="M83.7 130l.8 1.7h-1.7zM84.2 131.2h-1.2v.5M220.3 135.2h1.7M220.3 136.9h1.7M220.3 138.6h1.7M222 135.2l.9 .8M222 135.2l.9-.9h2.6v6.9h-2.6l-.9-.9M222 136.9l.9 .9M222 138.6l.9 .9M222.9 136h2.6M222.9 137.8h2.6M222.9 136l-.9 .9"/>
<path d="M222.9 139.5h2.6M222.9 137.8l-.9 .8M222.9 139.5l-.9 .8M33.5 152.5h3.4M34.2 153.5h2M34.8 154.5h.8M35.2 150.8v1.7M71.5 142.9h2.6l.9 .9-.9 .9h-2.6zM75 143.8h1.7M81.9 155.9h3.5M82.6 157h2.1M83.3 158h.7"/>
<path d="M83.7 154.2v1.7M220.3 140.3h1.7M170.1 187h1.7M170.1 188.8h1.7M170.1 181.9h3.5M170.8 182.9h2.1M171.5 184h.7M171.8 187l.9 .9M171.8 187l.9-.8h2.6v3.5h-2.6l-.9-.9M171.8 180.1v1.8M172.7 187.9h2.6M172.7 187.9l-.9 .9"/>
</g>
<g fill="#000" stroke="#000" stroke-width=".14">
<circle cx="50.8" cy="34.8" r=".43"/>
<circle cx="50.8" cy="36.5" r=".43"/>
<circle cx="208.1" cy="33.1" r=".4"/>
<circle cx="216.8" cy="33.1" r=".4"/>
<circle cx="87.1" cy="46.9" r=".42"/>
<circle cx="216.8" cy="46.9" r=".4"/>
<circle cx="222" cy="48.7" r=".42"/>
<circle cx="50.8" cy="60.8" r=".42"/>
<circle cx="59.4" cy="74.6" r=".42"/>
<circle cx="78.4" cy="74.6" r=".4"/>
<circle cx="76.7" cy="143.8" r=".42"/>
<circle cx="168.4" cy="187" r=".42"/>
<circle cx="170.1" cy="188.8" r=".43"/>
</g>
<g font-size="3.6">
<text x="31.2" y="22.6">温度/电位器调电压/阳光传感器共用ADC, MCU:PTD1</text>
<text x="151.1" y="22.7">I2C:接加速传感器，温湿度传感器，心率传感器</text>
<text x="188.8" y="39">I2C1</text>
<text x="147.6" y="81.5">UART0:接 GPS 模块定位</text>
<text x="149.4" y="123">I2S：接音频解码模块</text>
<text x="36.7" y="167.7">PTC8：接蜂鸣器</text>
</g>
<g font-size="2.2">
<text x="213.4" y="171.5">Rev.</text>
<text x="223.1" y="168.5">2016-01-04</text>
<text x="224.1" y="171.5">Date</text>
<text x="247.9" y="171.5">Rev. details</text>
<text x="276.3" y="171.5">App.</text>
<text x="215.1" y="182.7">TITLE:</text>
<text x="224.6" y="182.7">Blazar_external</text>
<text x="215.1" y="187">P/N:</text>
<text x="215.1" y="190.5">MODEL</text>
<text x="254" y="187">DWG NO.:</text>
<text x="254" y="190.5">MODEL</text>
<text x="215.1" y="193.1">NAME:</text>
<text x="215.1" y="196.6">Prapared:</text>
<text x="254" y="193.1">NO:</text>
<text x="254" y="196.6">Checked:</text>
<text x="215.1" y="200">dd:</text>
<text x="254" y="200">dd:</text>
</g>
<g font-size="1.9">
<text x="242.2" y="47">SCL</text>
<text x="242.1" y="49.7">SDA</text>
<text x="71" y="135.9">PTC8</text>
<text x="237.6" y="135.2">BCLK</text>
<text x="237.6" y="137.6">FS</text>
<text x="237.6" y="142.4">MCLK</text>
<text x="237.7" y="140">TXD</text>
<text x="153.3" y="161.8">注：UART1 可接外部GSM /WIFI IOT 模块</text>
</g>
<g font-size="1.4">
<text x="48.8" y="28.8">+3.3V</text>
<text x="206.2" y="28.8">+3.3V</text>
<text x="102.6" y="34.5">3</text>
<text x="104.4" y="33.1">CON3</text>
<text x="62" y="38.9">TEMPERATURE_SENSOR</text>
<text x="69.9" y="41.2">J7</text>
<text x="102.6" y="37.9">1</text>
<text x="102.6" y="36.3">2</text>
<text x="107.9" y="37.6">J8</text>
<text x="212.6" y="39.6">R34</text>
<text x="212.6" y="41.4">10K</text>
<text x="217.8" y="39.6">R35</text>
<text x="217.8" y="41.4">10K</text>
<text x="41.2" y="43.2">C3</text>
<text x="66.2" y="44.9">1</text>
<text x="93.3" y="47">IO6</text>
<text x="195.4" y="44.9">1</text>
<text x="195.4" y="46.6">2</text>
<text x="238.6" y="47">IO8</text>
<text x="42.5" y="49">104</text>
<text x="66.2" y="50.1">2</text>
<text x="74.3" y="48.4">3</text>
<text x="189.8" y="53.9">J12</text>
<text x="195.4" y="48.4">3</text>
<text x="195.4" y="50.1">4</text>
<text x="238.6" y="48.7">IO9</text>
<text x="29.8" y="56.5">+3.3V</text>
<text x="31.6" y="65" transform="rotate(-90 31.6 65)">3</text>
<text x="29.4" y="70.4" transform="rotate(-90 29.4 70.4)">R32</text>
<text x="34.5" y="67" transform="rotate(-90 34.5 67)">CW</text>
<text x="31.5" y="74" transform="rotate(-90 31.5 74)">1</text>
<text x="34.9" y="74" transform="rotate(-90 34.9 74)">2</text>
<text x="43" y="74.5">100K</text>
<text x="49.3" y="74.5">R33</text>
<text x="89.9" y="74.6">IO6</text>
<text x="63" y="80.5">C5</text>
<text x="63.2" y="82.6">nc</text>
<text x="207.1" y="82.4">+3.3V_A</text>
<text x="40.1" y="89.3">+3.3V</text>
<text x="189.5" y="86.9">UART0</text>
<text x="195.4" y="89.8">1</text>
<text x="55.7" y="93.7">LIGHT_SENSOR</text>
<text x="195.4" y="91.6">2</text>
<text x="195.4" y="93.3">3</text>
<text x="195.4" y="95.1">4</text>
<text x="240.3" y="91.9">TX1_TGTMCU_R</text>
<text x="240.3" y="93.7">RX1_TGTMCU_R</text>
<text x="55.8" y="98.6">1</text>
<text x="189.8" y="98.9">J15</text>
<text x="55.8" y="103.8">2</text>
<text x="59.2" y="106.4">J11</text>
<text x="63.9" y="102">3</text>
<text x="32.4" y="125.7">+3.3V_A</text>
<text x="47.1" y="131.7">J9</text>
<text x="80.9" y="129.1">+3.3V_A</text>
<text x="43.7" y="136.6">1</text>
<text x="186.6" y="138">I2S</text>
<text x="192" y="132.2">J14</text>
<text x="197.1" y="134.8">1</text>
<text x="197.1" y="136.5">2</text>
<text x="226.5" y="135.2">LED3_B</text>
<text x="226.5" y="136.9">LED2_R</text>
<text x="43.7" y="141.8">2</text>
<text x="51.8" y="140.1">3</text>
<text x="67.6" y="143.8">SW3</text>
<text x="90.5" y="143.5">1</text>
<text x="90.5" y="141.7">2</text>
<text x="90.5" y="140">3</text>
<text x="92.3" y="138.6">CON3</text>
<text x="197.1" y="138.3">3</text>
<text x="197.1" y="140">4</text>
<text x="226.5" y="138.6">LED2_G</text>
<text x="226.5" y="140.3">LED1_G</text>
<text x="46.1" y="144.7">BUZZER</text>
<text x="95.9" y="145">J10</text>
<text x="169.8" y="172.7">J4</text>
<text x="168.1" y="178.5" transform="rotate(-90 168.1 178.5)">1</text>
<text x="169.8" y="178.5" transform="rotate(-90 169.8 178.5)">2</text>
<text x="171.5" y="178.5" transform="rotate(-90 171.5 178.5)">3</text>
<text x="173.6" y="176">UART1</text>
<text x="159.8" y="186.9">WIFI_RX</text>
<text x="159.8" y="188.6">WIFI_TX</text>
<text x="176.3" y="187">WIFI_RX</text>
<text x="176.3" y="188.8">WIFI_TX</text>
</g>
</svg>
